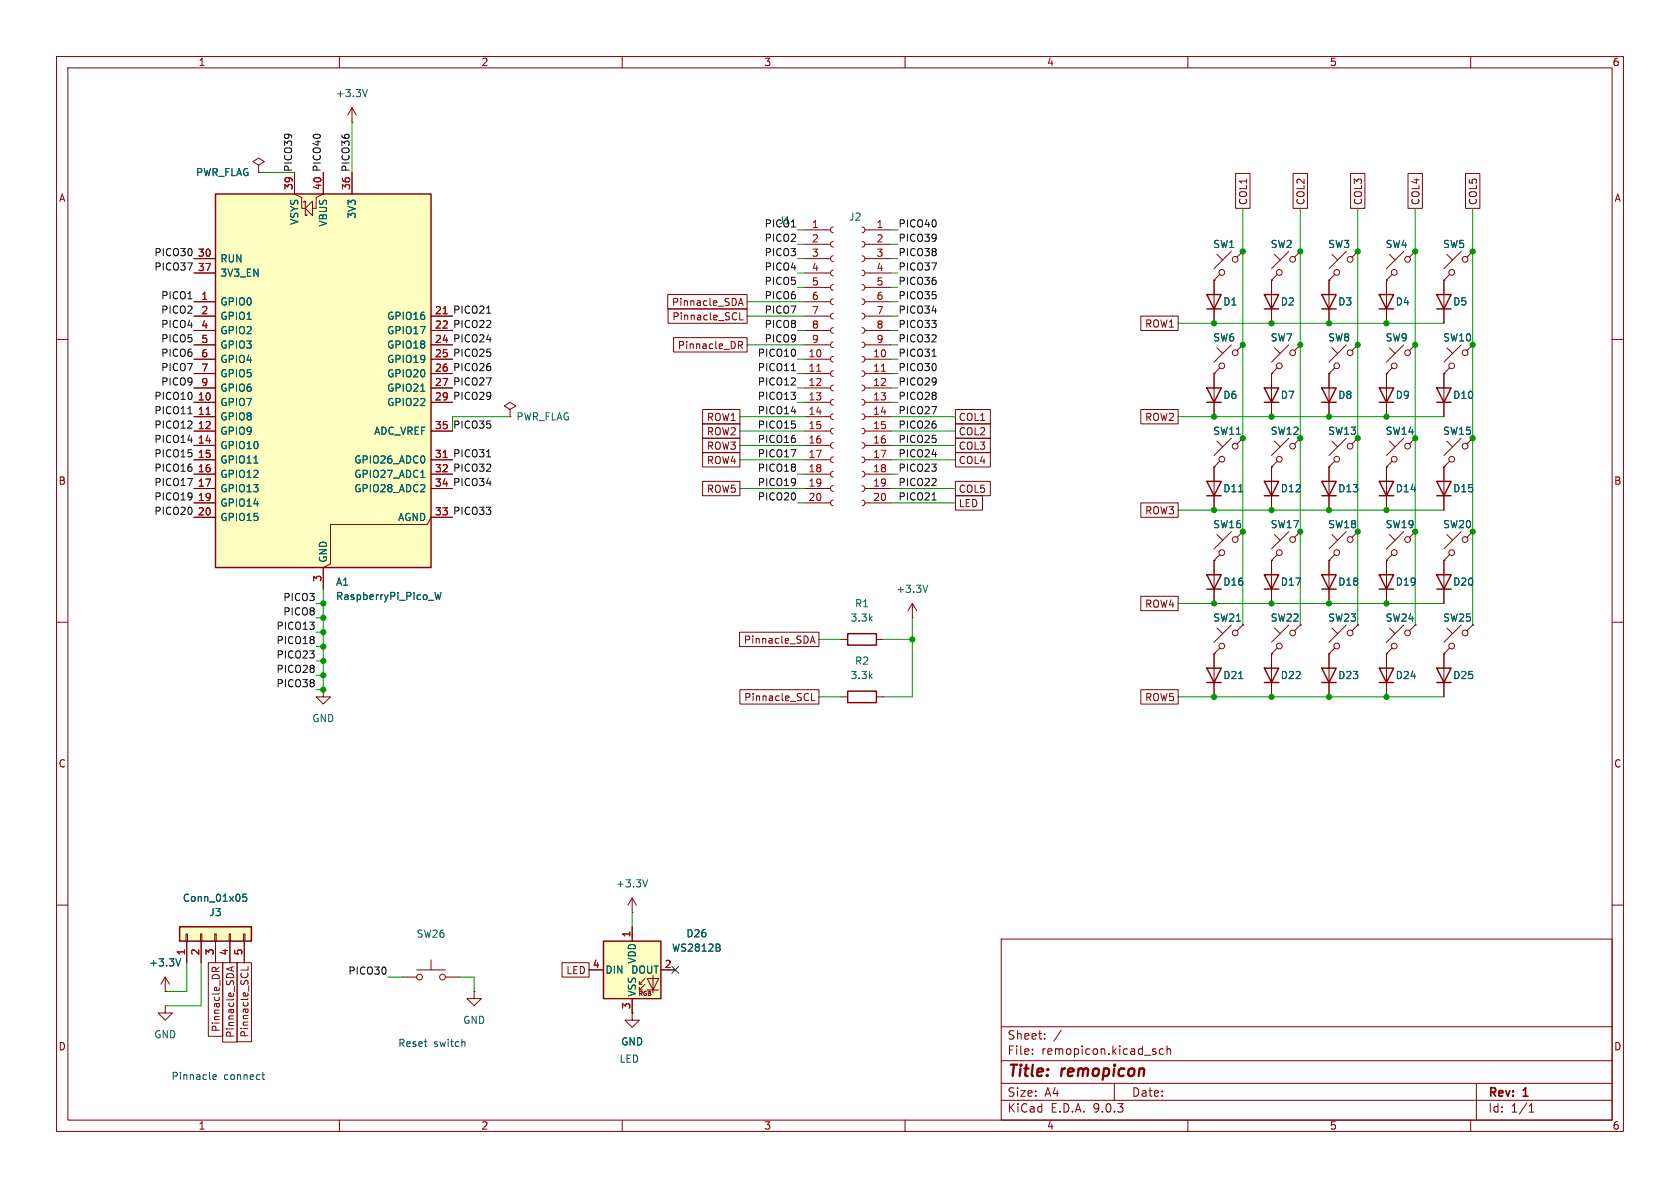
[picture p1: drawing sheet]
<svg xmlns="http://www.w3.org/2000/svg" width="297mm" height="210mm" viewBox="0 0 297 210" stroke-linecap="round" stroke-linejoin="round" font-family="sans-serif">
<g fill="none" stroke="#840000" stroke-width=".18">
<path d="M10 10h277v190h-277zM12 12h273v186h-273zM60 10v2M110 10v2M160 10v2M210 10v2M260 10v2M10 60h2M235.5 78l1 1M238 77.5l-3.1 3M240 77.5l-1 1M285 60h2"/>
<path d="M234.9 82.6h.1M234.9 82.6v7.6M236 81.5l-1.1 1.1M245.1 99.1h.1M245.1 99.1v7.6M245.6 94.5l1 1M246.1 98l-1 1.1M248.2 94l-3.1 3M250.2 94l-1 1M10 110h2M214.6 115.6h.1M214.6 115.6v7.6"/>
<path d="M215.1 111l1.1 1M215.6 114.6l-1 1M217.7 110.5l-3.1 3M219.7 110.5l-1 1M219.7 110.5h.1M224.8 115.6h.1M224.8 115.6v7.6M225.3 111l1 1M225.8 114.6l-1 1M227.8 110.5l-3 3M229.9 110.5l-1 1M234.9 115.6h.1"/>
<path d="M235.5 111l1 1M236 114.6l-1.1 1M238 110.5l-3.1 3M240 110.5l-1 1M245.1 115.6h.1M245.1 115.6v7.6M245.6 111l1 1M246.1 114.6l-1 1M248.2 110.5l-3.1 3M250.2 110.5l-1 1M255.3 115.6h.1M255.3 115.6v7.6"/>
<path d="M255.8 111l1 1M256.3 114.6l-1 1M258.3 110.5l-3 3M260.3 110.5l-1 1M285 110h2M57.1 121.9v1.3h1.3l-1.3 1.3-1.2-1.3h1.2M57.1 121.9h.1M10 160h2M29.2 175.3h.1M29.2 177.8v1.3h1.3l-1.3 1.2-1.3-1.2h1.3M29.2 177.8h.1M29.2 172.7l-.8 1.3"/>
<path d="M29.2 172.7l.8 1.3M29.2 172.7v2.6M111.8 179.1v1.2h1.2l-1.2 1.3-1.3-1.3h1.3M111.8 179.1h.1M177 166h108v32h-108zM285 160h2M60 198v2M110 198v2M160 198v2M177 194.5h108M177 191.5h108M177 187.5h108"/>
<path d="M177 181.5h108M182.5 186.3v.1M182.5 185.5v.1M184.7 183.6v.1M184.7 182.8v.1M187.6 182.1l-1.3 2M197 191.5v3M204.2 185.9l.2 .2-.2 .3M204.2 185.4l.1 .1M205.7 185.5l-.5-.1-.2 .3v.4l.1 .2h.6M206.3 185.5l.2-.1 .4 .1 .1 .9M206.3 184.9v1.5"/>
<path d="M210 198v2M260 198v2M261 191.5v6.5M270.3 196.6h.9M270.3 195.5l.4-.4v1.5"/>
<circle cx="238.7" cy="78.9" r=".51"/>
<circle cx="236.3" cy="81.2" r=".51"/>
<circle cx="246.5" cy="97.7" r=".51"/>
<circle cx="248.8" cy="95.4" r=".51"/>
<circle cx="216" cy="114.2" r=".51"/>
<circle cx="218.4" cy="111.9" r=".51"/>
<circle cx="226.2" cy="114.2" r=".51"/>
<circle cx="228.5" cy="111.9" r=".51"/>
<circle cx="236.3" cy="114.2" r=".51"/>
<circle cx="238.7" cy="111.9" r=".51"/>
<circle cx="246.5" cy="114.2" r=".51"/>
<circle cx="248.8" cy="111.9" r=".51"/>
<circle cx="256.6" cy="114.2" r=".51"/>
<circle cx="259" cy="111.9" r=".51"/>
</g>
<path d="M233.7 85.1h2.5l-1.3 2.5zM233.7 87.6h2.5M213.4 118.1h2.5l-1.3 2.6zM223.5 118.1h2.6l-1.3 2.6zM243.8 101.6h2.6l-1.3 2.5zM243.8 118.1h2.6l-1.3 2.6zM243.8 104.1h2.6M254 118.1h2.5l-1.2 2.6zM213.4 120.7h2.5M223.5 120.7h2.6M243.8 120.7h2.6M254 120.7h2.5" fill="none" stroke="#840000" stroke-width=".25"/>
<path d="M219 120h.7M31.9 169.5l-.4 1.3" fill="none" stroke="#006464" stroke-width=".18"/>
<path d="M106.7 166.4h10.1v10.1h-10.1z" fill="#ffffc2"/>
<g fill="none" stroke="#840000" stroke-width=".18">
<path d="M245.1 49.5h.1M245.1 49.5v7.7M245.6 45l1 1M246.1 48.5l-1 1M248.2 44.5l-3.1 3M250.2 44.5l-1 1M250.2 44.5h.1M255.3 49.5h.1M255.8 45l1 1M256.3 48.5l-1 1M258.3 44.5l-3 3M260.3 44.5l-1 1"/>
<path d="M260.3 44.5h.1M214.6 66h.1M215.1 61.5l1.1 1M215.6 65l-1 1M217.7 61l-3.1 3M219.7 61l-1 1M219.7 61h.1M224.8 66h.1M224.8 66v7.7M225.3 78l1 1M225.3 61.5l1 1M225.8 65l-1 1"/>
<path d="M227.8 77.5l-3 3M227.8 61l-3 3M229.9 77.5l-1 1M229.9 61l-1 1M229.9 61h.1M224.8 99.1h.1M224.8 82.6h.1M224.8 82.6v7.6M224.8 99.1v7.6M225.3 94.5l1 1M225.8 98l-1 1.1M225.8 81.5l-1 1.1"/>
<path d="M227.8 94l-3 3M229.9 94l-1 1M234.9 99.1v7.6M245.1 82.6v7.6M255.3 99.1v7.6M148.6 113h1.3M154.9 113h1.3M161.3 109.2h.1M161.3 106.7l-.8 1.3M161.3 106.7l.8 1.3M161.3 106.7v2.5M148.6 123.2h1.3"/>
<path d="M154.9 123.2h1.3M111.8 158.8v2.5M111.8 158.8l-.8 1.2M111.8 158.8l.7 1.2M71.1 172.7h2.6M73.7 171.5h5M76.2 169.7v1.8M78.7 172.7h2.6M83.8 175.3v1.2h1.3l-1.3 1.3-1.3-1.3h1.3M83.8 175.3h.1M104.1 171.5h2.6M111.8 161.3h.1"/>
<path d="M111.8 163.8v2.6M111.8 176.5v2.6M113 174h.5M113 175h.5M114 173l-1 1v-.5M114 174l-1 1v-.5M114.4 173h2.1l-1.1 2zM114.4 175h2.1M115.4 172.5v3M116.8 171.5h2.6"/>
<circle cx="246.5" cy="48.2" r=".51"/>
<circle cx="248.8" cy="45.8" r=".51"/>
<circle cx="256.6" cy="48.2" r=".51"/>
<circle cx="259" cy="45.8" r=".51"/>
<circle cx="216" cy="64.7" r=".51"/>
<circle cx="218.4" cy="62.4" r=".51"/>
<circle cx="226.2" cy="64.7" r=".51"/>
<circle cx="228.5" cy="78.9" r=".51"/>
<circle cx="228.5" cy="62.4" r=".51"/>
<circle cx="226.2" cy="97.7" r=".51"/>
<circle cx="226.2" cy="81.2" r=".51"/>
<circle cx="228.5" cy="95.4" r=".51"/>
<circle cx="74.2" cy="172.7" r=".51"/>
<circle cx="78.2" cy="172.7" r=".51"/>
</g>
<g fill="none" stroke="#840000" stroke-width=".25">
<path d="M243.8 52.1h2.6l-1.3 2.5zM243.8 54.6h2.6M223.5 68.6h2.6l-1.3 2.5zM223.5 71.1h2.6M223.5 85.1h2.6l-1.3 2.5zM223.5 87.6h2.6M243.8 85.1h2.6l-1.3 2.5zM243.8 87.6h2.6M149.9 112h5v2h-5zM223.5 101.6h2.6l-1.3 2.5zM223.5 104.1h2.6M233.7 101.6h2.5l-1.3 2.5z"/>
<path d="M233.7 104.1h2.5M254 101.6h2.5l-1.2 2.5zM254 104.1h2.5M149.9 122.2h5v2h-5zM106.7 166.4h10.1v10.1h-10.1z"/>
</g>
<path d="M164 103.4l-.4 1.3M114.5 155.5l-.4 1.3M127.2 167.5l.1 .2-.1 .4M127.2 167v.4" fill="none" stroke="#006464" stroke-width=".18"/>
<path d="M31.7 163.8h12.7v2.6h-12.7z" fill="#ffffc2"/>
<g fill="none" stroke="#840000" stroke-width=".25">
<path d="M213.4 52.1h2.5l-1.3 2.5zM213.4 54.6h2.5M223.5 52.1h2.6l-1.3 2.5zM223.5 54.6h2.6M233.7 52.1h2.5l-1.3 2.5zM233.7 54.6h2.5M213.4 68.6h2.5l-1.3 2.5zM213.4 71.1h2.5M233.7 68.6h2.5l-1.3 2.5zM233.7 71.1h2.5M254 68.6h2.5l-1.2 2.5zM254 71.1h2.5"/>
<path d="M213.4 85.1h2.5l-1.3 2.5zM213.4 87.6h2.5M254 85.1h2.5l-1.2 2.5zM254 87.6h2.5M213.4 101.6h2.5l-1.3 2.5zM213.4 104.1h2.5M233.7 118.1h2.5l-1.3 2.6zM233.7 120.7h2.5M31.7 163.8h12.7v2.6h-12.7z"/>
</g>
<g fill="none" stroke="#840000" stroke-width=".18">
<path d="M62.2 19.1l-.7 1.2M62.2 19.1l.8 1.2M62.2 19.1v2.5M45.7 29.2l1-.6-1-.7-1 .7 1 .6v1.3M45.7 30.5h.1M62.2 21.6h.1M142.2 40.6h4.6M142.2 43.2h4.6M142.2 45.7h4.6M142.2 48.3h4.6M142.2 50.8h4.6M142.2 53.3h4.6"/>
<path d="M142.2 55.9h4.6M142.2 58.4h4.6M147.3 40.1l-.3 .2-.2 .3 .2 .4 .3 .1M147.3 42.7l-.3 .1-.2 .4 .2 .3 .3 .2M147.3 45.2l-.3 .2-.2 .3 .2 .4 .3 .1M147.3 47.8l-.3 .1-.2 .4 .2 .3 .3 .2M147.3 50.3l-.3 .1-.2 .4 .2 .4 .3 .1M147.3 52.8l-.3 .2-.2 .3 .2 .4 .3 .1M147.3 55.4l-.3 .1-.2 .4 .2 .3 .3 .2M147.3 57.9l-.3 .2-.2 .3 .2 .4 .3 .1M152.4 40.1l.4 .2 .1 .3-.1 .4-.4 .1M152.4 42.7l.4 .1 .1 .4-.1 .3-.4 .2"/>
<path d="M152.4 45.2l.4 .2 .1 .3-.1 .4-.4 .1M152.4 47.8l.4 .1 .1 .4-.1 .3-.4 .2M152.4 50.3l.4 .1 .1 .4-.1 .4-.4 .1M152.4 52.8l.4 .2 .1 .3-.1 .4-.4 .1M152.4 55.4l.4 .1 .1 .4-.1 .3-.4 .2M152.4 57.9l.4 .2 .1 .3-.1 .4-.4 .1M152.9 40.6h4.6M152.9 43.2h4.6M152.9 45.7h4.6M152.9 48.3h4.6M152.9 50.8h4.6M152.9 53.3h4.6"/>
<path d="M152.9 55.9h4.6M152.9 58.4h4.6M214.6 49.5h.1M214.6 49.5v7.7M215.1 45l1.1 1M215.6 48.5l-1 1M217.7 44.5l-3.1 3M219.7 44.5l-1 1M219.7 44.5h.1M224.8 49.5v7.7M234.9 49.5h.1M234.9 49.5v7.7"/>
<path d="M235.5 45l1 1M236 48.5l-1.1 1M238 44.5l-3.1 3M240 44.5l-1 1M240 44.5h.1M90.2 72.4l1-.6-1-.7-1 .7 1 .6v1.3M90.2 73.7h.1M142.2 61h4.6M142.2 63.5h4.6M142.2 66h4.6M142.2 68.6h4.6M142.2 71.1h4.6"/>
<path d="M142.2 73.7h4.6M142.2 76.2h4.6M142.2 78.7h4.6M147.3 60.5l-.3 .1-.2 .4 .2 .3 .3 .2M147.3 63l-.3 .1-.2 .4 .2 .4 .3 .1M147.3 65.5l-.3 .2-.2 .3 .2 .4 .3 .1M147.3 68.1l-.3 .1-.2 .4 .2 .3 .3 .2M147.3 70.6l-.3 .2-.2 .3 .2 .4 .3 .1M147.3 73.2l-.3 .1-.2 .4 .2 .3 .3 .2M147.3 75.7l-.3 .1-.2 .4 .2 .4 .3 .1M147.3 78.2l-.3 .2-.2 .3 .2 .4 .3 .1M152.4 60.5l.4 .1 .1 .4-.1 .3-.4 .2"/>
<path d="M152.4 63l.4 .1 .1 .4-.1 .4-.4 .1M152.4 65.5l.4 .2 .1 .3-.1 .4-.4 .1M152.4 68.1l.4 .1 .1 .4-.1 .3-.4 .2M152.4 70.6l.4 .2 .1 .3-.1 .4-.4 .1M152.4 73.2l.4 .1 .1 .4-.1 .3-.4 .2M152.4 75.7l.4 .1 .1 .4-.1 .4-.4 .1M152.4 78.2l.4 .2 .1 .3-.1 .4-.4 .1M152.9 61h4.6M152.9 63.5h4.6M152.9 66h4.6M152.9 68.6h4.6M152.9 71.1h4.6"/>
<path d="M152.9 73.7h4.6M152.9 76.2h4.6M152.9 78.7h4.6M214.6 66v7.7M215.1 78l1.1 1M217.7 77.5l-3.1 3M219.7 77.5l-1 1M219.7 77.5h.1M234.9 66h.1M234.9 66v7.7M235.5 61.5l1 1M236 65l-1.1 1"/>
<path d="M238 61l-3.1 3M240 61l-1 1M240 61h.1M245.6 78l1 1M248.2 77.5l-3.1 3M250.2 77.5l-1 1M255.3 66v7.7M255.8 78l1 1M258.3 77.5l-3 3M260.3 77.5l-1 1M142.2 81.3h4.6M142.2 83.8h4.6"/>
<path d="M142.2 86.4h4.6M142.2 88.9h4.6M147.3 80.8l-.3 .1-.2 .4 .2 .3 .3 .2M147.3 83.3l-.3 .2-.2 .3 .2 .4 .3 .1M147.3 85.9l-.3 .1-.2 .4 .2 .3 .3 .2M147.3 88.4l-.3 .1-.2 .4 .2 .4 .3 .1M152.4 80.8l.4 .1 .1 .4-.1 .3-.4 .2M152.4 83.3l.4 .2 .1 .3-.1 .4-.4 .1M152.4 85.9l.4 .1 .1 .4-.1 .3-.4 .2M152.4 88.4l.4 .1 .1 .4-.1 .4-.4 .1M152.9 81.3h4.6M152.9 83.8h4.6"/>
<path d="M152.9 86.4h4.6M152.9 88.9h4.6M214.6 82.6h.1M214.6 99.1h.1M214.6 82.6v7.6M214.6 99.1v7.6M215.1 94.5l1.1 1M215.6 81.5l-1 1.1M215.6 98l-1 1.1M217.7 94l-3.1 3M219.7 94l-1 1M234.9 99.1h.1"/>
<path d="M235.5 94.5l1 1M236 98l-1.1 1.1M238 94l-3.1 3M240 94l-1 1M245.1 82.6h.1M246.1 81.5l-1 1.1M255.3 99.1h.1M255.3 82.6h.1M255.3 82.6v7.6M255.8 94.5l1 1M256.3 98l-1 1.1M256.3 81.5l-1 1.1"/>
<path d="M258.3 94l-3 3M260.3 94l-1 1M234.9 115.6v7.6M32.9 165.1h.2v1.3h-.2zM33 166.4v3.8M35.4 165.1h.3v1.3h-.3zM35.6 166.4v3.8M38 165.1h.2v1.3h-.2zM38.1 166.4v3.8M40.5 165.1h.3v1.3h-.3zM40.6 166.4v3.8M43.1 165.1h.2v1.3h-.2z"/>
<path d="M43.2 166.4v3.8"/>
<circle cx="216" cy="48.2" r=".51"/>
<circle cx="218.4" cy="45.8" r=".51"/>
<circle cx="236.3" cy="48.2" r=".51"/>
<circle cx="238.7" cy="45.8" r=".51"/>
<circle cx="218.4" cy="78.9" r=".51"/>
<circle cx="236.3" cy="64.7" r=".51"/>
<circle cx="238.7" cy="62.4" r=".51"/>
<circle cx="248.8" cy="78.9" r=".51"/>
<circle cx="259" cy="78.9" r=".51"/>
<circle cx="216" cy="81.2" r=".51"/>
<circle cx="216" cy="97.7" r=".51"/>
<circle cx="218.4" cy="95.4" r=".51"/>
<circle cx="236.3" cy="97.7" r=".51"/>
<circle cx="238.7" cy="95.4" r=".51"/>
<circle cx="246.5" cy="81.2" r=".51"/>
<circle cx="256.6" cy="81.2" r=".51"/>
<circle cx="256.6" cy="97.7" r=".51"/>
<circle cx="259" cy="95.4" r=".51"/>
</g>
<path d="M65 15.8l-.5 1.3M219 86.9h.7M43.6 158.1h-.6l-.1 .6 .2-.2 .4 .1 .1 .2v.4l-.2 .1-.5-.1" fill="none" stroke="#006464" stroke-width=".18"/>
<path d="M144.4 65.6h.7M155.8 65.6h.7" fill="none" stroke="#a90000" stroke-width=".18"/>
<path d="M38.1 34.3h38.1v66h-38.1z" fill="#ffffc2"/>
<path d="M38.1 34.3h38.1v66h-38.1zM254 52.1h2.5l-1.2 2.5zM254 54.6h2.5M243.8 68.6h2.6l-1.3 2.5zM243.8 71.1h2.6" fill="none" stroke="#840000" stroke-width=".25"/>
<g fill="none" stroke="#840000" stroke-width=".18">
<path d="M45.7 30.5h.1M52.1 30.5v3.8l1.2 .6v1.9h.7M53.7 35.8v-.2h.3v2.5h.2v-.3M54 36.8l1.2-1.2v2.5zM57.1 30.5v3.8l-1.2 .6v1.9h-.7M62.2 30.5v3.8M218.4 30.7h2.6v6.1h-2.6zM228.6 30.7h2.5v6.1h-2.5zM238.8 30.7h2.5v6.1h-2.5zM248.9 30.7h2.6v6.1h-2.6zM259.1 30.7h2.5v6.1h-2.5zM34.3 45.7h3.8"/>
<path d="M34.3 48.3h3.8M34.3 53.3h3.8M34.3 55.9h3.8M34.3 58.4h3.8M76.2 55.9h3.8M76.2 58.4h3.8M118 52.1h14.1v2.5h-14.1zM118.1 54.6h14v2.6h-14zM119.1 59.7h13v2.5h-13zM130.5 54l.5-1.3 .4 1.3M130.7 53.6h.6M130.8 55.3v1.3h.6"/>
<path d="M201.7 55.9h6.6v2.5h-6.6zM214.6 49.5h.1M214.6 49.5v2.6M214.6 54.6v2.6M219.7 44.5h.1M224.8 49.5h.1M224.8 49.5v2.6M224.8 54.6v2.6M225.3 45l1 1M225.8 48.5l-1 1M227.8 44.5l-3 3M229.9 44.5l-1 1"/>
<path d="M229.9 44.5h.1M234.9 49.5h.1M234.9 49.5v2.6M234.9 54.6v2.6M240 44.5h.1M245.1 49.5h.1M245.1 49.5v2.6M245.1 54.6v2.6M250.2 44.5h.1M255.3 49.5h.1M255.3 49.5v7.7M260.3 44.5h.1"/>
<path d="M34.3 61h3.8M34.3 63.5h3.8M34.3 66h3.8M34.3 68.6h3.8M34.3 71.1h3.8M34.3 73.7h3.8M34.3 76.2h3.8M34.3 78.7h3.8M76.2 61h3.8M76.2 63.5h3.8M76.2 66h3.8M76.2 68.6h3.8"/>
<path d="M76.2 71.1h3.8M76.2 76.2h3.8M124.2 74.9h6.6v2.6h-6.6zM124.2 77.5h6.6v2.5h-6.6zM124.2 72.4h6.6v2.5h-6.6zM130.5 60.4h.5l.3 .2-.2 .4h-.6M130.8 61l.5 .6M168.9 72.4h6.2v2.5h-6.2zM168.9 77.5h6.2v2.5h-6.2zM168.9 74.9h6.2v2.6h-6.2zM201.7 72.4h6.6v2.5h-6.6zM214.6 66h.1"/>
<path d="M214.6 66v2.6M214.6 71.1v2.6M219.7 61h.1M219.7 77.5h.1M224.8 66h.1M224.8 66v2.6M224.8 71.1v2.6M229.9 61h.1M234.9 66h.1M234.9 66v2.6M234.9 71.1v2.6M240 61h.1"/>
<path d="M245.1 66h.1M245.1 66v7.7M245.6 61.5l1 1M246.1 65l-1 1M248.2 61l-3.1 3M250.2 61l-1 1M250.2 61h.1M255.3 66h.1M255.3 66v2.6M255.3 71.1v2.6M255.8 61.5l1 1M256.3 65l-1 1"/>
<path d="M258.3 61l-3 3M260.3 61l-1 1M34.3 81.3h3.8M34.3 83.8h3.8M34.3 86.4h3.8M34.3 88.9h3.8M34.3 91.4h3.8M76.2 81.3h3.8M76.2 83.8h3.8M76.2 86.4h3.8M80 91.4h-3.8l-.6 1.3h-17.2v7l-1.3 .6v3.8M124.2 80h6.6v2.6h-6.6z"/>
<path d="M124.2 85.1h6.6v2.5h-6.6zM168.9 85.1h6.2v2.5h-6.2zM168.9 80h6.2v2.6h-6.2zM168.9 87.6h4.8v2.6h-4.8zM201.7 88.9h6.6v2.5h-6.6zM214.6 99.1h.1M214.6 82.6h.1M214.6 82.6v2.5M214.6 87.6v2.6M214.6 99.1v2.5M224.8 82.6h.1M224.8 99.1h.1"/>
<path d="M224.8 82.6v2.5M224.8 87.6v2.6M224.8 99.1v2.5M234.9 99.1h.1M234.9 82.6h.1M234.9 82.6v2.5M234.9 87.6v2.6M234.9 99.1v2.5M245.1 82.6h.1M245.1 99.1h.1M245.1 82.6v2.5M245.1 87.6v2.6"/>
<path d="M245.1 99.1v2.5M255.3 82.6h.1M255.3 99.1h.1M255.3 82.6v2.5M255.3 87.6v2.6M255.3 99.1v2.5M130.7 111.8h14.1v2.5h-14.1zM143.2 113.7l.5-1.3 .4 1.3M143.4 113.3h.6M201.7 105.4h6.6v2.6h-6.6zM214.6 115.6h.1M214.6 104.1v2.6"/>
<path d="M214.6 115.6v2.5M219.7 110.5h.1M224.8 115.6h.1M224.8 104.1v2.6M224.8 115.6v2.5M234.9 115.6h.1M234.9 104.1v2.6M234.9 115.6v2.5M245.1 115.6h.1M245.1 104.1v2.6M245.1 115.6v2.5M255.3 115.6h.1"/>
<path d="M255.3 104.1v2.6M255.3 115.6v2.5M130.8 121.9h14v2.6h-14zM143.5 122.6v1.3h.6M201.7 121.9h6.6v2.6h-6.6zM214.6 120.7v2.5M224.8 120.7v2.5M234.9 120.7v2.5M245.1 120.7v2.5M255.3 120.7v2.5M29.2 175.3h.1M33 166.4v3.8"/>
<path d="M35.6 166.4v3.8M36.8 170.2h2.6v13h-2.6zM37.5 171.7v-.5l.2-.2 .4 .1 .1 .6M38.1 166.4v3.8M38.8 171l-.6 .4M39.4 170.2h2.5v14h-2.5zM40.6 166.4v3.8M40.9 171v.6M41.3 170.9l-1.3 .4 1.3 .4M41.9 170.2h2.6v14h-2.6zM43.2 166.4v3.8M43.9 170.9v.6h-1.3"/>
<path d="M99.4 170.2h4.7v2.5h-4.7zM104.1 171.5h2.6M111.8 179.1h.1M111.8 163.8v2.6M111.8 176.5v2.6M116.8 171.5h2.6"/>
<circle cx="226.2" cy="48.2" r=".51"/>
<circle cx="228.5" cy="45.8" r=".51"/>
<circle cx="246.5" cy="64.7" r=".51"/>
<circle cx="248.8" cy="62.4" r=".51"/>
<circle cx="256.6" cy="64.7" r=".51"/>
<circle cx="259" cy="62.4" r=".51"/>
</g>
<path d="M78.3 55.5h.8M36.4 73.2h.8M78.3 80.9h.8" fill="none" stroke="#a90000" stroke-width=".18"/>
<path d="M74.4 69.2h.7M44.9 81.9h.7M74.4 84.4h.7M219 86.9h.7M76.9 104.7l.3 1.3 .2-.9 .3 .9 .3-1.3M219 120h.7M43.6 158.1h-.6l-.1 .6 .2-.2 .4 .1 .1 .2v.4l-.2 .1-.5-.1M31.9 169.5l-.4 1.3M127.2 167.5l.1 .2-.1 .4M127.2 167v.4" fill="none" stroke="#006464" stroke-width=".18"/>
<path d="M86 55.4h.8M33.2 73.1h.7M139.9 65.5h.7M164.8 63h.7M86 80.8h.8M164.8 88.4h.7" fill="none" stroke="#0f0f0f" stroke-width=".18"/>
<g fill="none" stroke="#009600" stroke-width=".18">
<path d="M45.7 30.5h6.4M62.2 21.6v8.9M219.7 36.8v73.7M229.9 36.8v73.7M240 36.8v73.7M250.2 36.8v73.7M260.3 36.8v73.7M132.1 55.9h10.1M132.1 53.3h10.1M141 45.7h1.2M141 50.8h1.2M141 48.3h1.2"/>
<path d="M141 43.2h1.2M141 40.6h1.2M141 58.4h1.2M157.5 55.9h1.2M157.5 45.7h1.2M157.5 50.8h1.2M157.5 48.3h1.2M157.5 43.2h1.2M157.5 40.6h1.2M157.5 58.4h1.2M157.5 53.3h1.2M208.3 57.2h47"/>
<path d="M90.2 73.7h-10.2v2.5M130.8 73.7h11.4M130.8 76.2h11.4M130.8 78.7h11.4M132.1 61h10.1M141 63.5h1.2M141 66h1.2M141 68.6h1.2M141 71.1h1.2M157.5 63.5h1.2M157.5 66h1.2M157.5 68.6h1.2"/>
<path d="M157.5 73.7h11.4M157.5 71.1h1.2M157.5 76.2h11.4M157.5 78.7h11.4M157.5 61h1.2M208.3 73.7h47M130.8 86.4h11.4M130.8 81.3h11.4M141 88.9h1.2M141 83.8h1.2M157.5 88.9h11.4M157.5 83.8h1.2"/>
<path d="M157.5 86.4h11.4M157.5 81.3h11.4M208.3 90.2h47M55.9 106.7h1.2M55.9 111.8h1.2M55.9 114.3h1.2M55.9 116.8h1.2M55.9 119.4h1.2M55.9 109.2h1.2M57.1 104.1v17.8h-1.2M144.8 113h3.8M156.2 113h5.1"/>
<path d="M161.3 109.2v14h-5.1M208.3 106.7h47M144.8 123.2h3.8M208.3 123.2h47M33 170.2v5.1h-3.8M35.6 170.2v7.6h-6.4M68.6 172.7h2.5M81.3 172.7h2.5v2.6M111.8 161.3v2.5"/>
</g>
<path d="M118.8 170.8l1.2 1.3M120 170.8l-1.2 1.3" fill="none" stroke="#000084" stroke-width=".18"/>
<path d="M37.6 190.4l.6-.1v-.3h-.4l-.2 .2 .1 .6h.5M46.3 190h.5M46.5 189.6v1l.3 .2M82 184.1l.2 .2v.7" fill="none" stroke="#0000c2" stroke-width=".18"/>
<g fill="#009600" stroke="#009600" stroke-width=".18">
<circle cx="57.1" cy="119.4" r=".46"/>
<circle cx="57.1" cy="116.8" r=".46"/>
<circle cx="57.1" cy="114.3" r=".46"/>
<circle cx="57.1" cy="121.9" r=".46"/>
<circle cx="57.1" cy="109.2" r=".46"/>
<circle cx="57.1" cy="111.8" r=".46"/>
<circle cx="57.1" cy="106.7" r=".46"/>
<circle cx="260.3" cy="61" r=".46"/>
<circle cx="250.2" cy="61" r=".46"/>
<circle cx="250.2" cy="44.5" r=".46"/>
<circle cx="260.3" cy="44.5" r=".46"/>
<circle cx="240" cy="61" r=".46"/>
<circle cx="240" cy="44.5" r=".46"/>
<circle cx="245.1" cy="57.2" r=".46"/>
<circle cx="224.8" cy="73.7" r=".46"/>
<circle cx="224.8" cy="57.2" r=".46"/>
<circle cx="219.7" cy="61" r=".46"/>
<circle cx="234.9" cy="57.2" r=".46"/>
<circle cx="229.9" cy="44.5" r=".46"/>
<circle cx="229.9" cy="61" r=".46"/>
<circle cx="214.6" cy="57.2" r=".46"/>
<circle cx="214.6" cy="73.7" r=".46"/>
<circle cx="219.7" cy="77.5" r=".46"/>
<circle cx="219.7" cy="44.5" r=".46"/>
<circle cx="214.6" cy="90.2" r=".46"/>
<circle cx="224.8" cy="90.2" r=".46"/>
<circle cx="219.7" cy="94" r=".46"/>
<circle cx="245.1" cy="123.2" r=".46"/>
<circle cx="245.1" cy="106.7" r=".46"/>
<circle cx="234.9" cy="123.2" r=".46"/>
<circle cx="234.9" cy="106.7" r=".46"/>
<circle cx="161.3" cy="113" r=".46"/>
<circle cx="214.6" cy="123.2" r=".46"/>
<circle cx="224.8" cy="123.2" r=".46"/>
<circle cx="224.8" cy="106.7" r=".46"/>
<circle cx="214.6" cy="106.7" r=".46"/>
<circle cx="260.3" cy="94" r=".46"/>
<circle cx="260.3" cy="77.5" r=".46"/>
<circle cx="240" cy="94" r=".46"/>
<circle cx="245.1" cy="90.2" r=".46"/>
<circle cx="229.9" cy="94" r=".46"/>
<circle cx="250.2" cy="94" r=".46"/>
<circle cx="234.9" cy="90.2" r=".46"/>
<circle cx="234.9" cy="73.7" r=".46"/>
<circle cx="250.2" cy="77.5" r=".46"/>
<circle cx="240" cy="77.5" r=".46"/>
<circle cx="245.1" cy="73.7" r=".46"/>
<circle cx="229.9" cy="77.5" r=".46"/>
</g>
<g font-size="2.8" fill="#840000">
<text x="178" y="190.9">Title:</text>
<text x="187.7" y="190.9">remopicon</text>
</g>
<g font-size="2.1" fill="#840000">
<text x="178" y="184">Sheet:</text>
<text x="178" y="186.7">File:</text>
<text x="184.1" y="186.7">remopicon.kicad_sch</text>
<text x="178" y="196.9">KiCad</text>
<text x="178" y="194.1">Size:</text>
<text x="184.7" y="194.1">A4</text>
<text x="185.7" y="196.9">E.D.A.</text>
<text x="193.3" y="196.9">9.0.3</text>
<text x="200" y="194.1">Date:</text>
<text x="263" y="194.3">Rev:</text>
<text x="263" y="196.9">Id:</text>
<text x="267.1" y="196.9">1/1</text>
<text x="269.4" y="194.3">1</text>
</g>
<g font-size="1.8" fill="#840000">
<text x="35" y="11.9">1</text>
<text x="85" y="11.9">2</text>
<text x="135" y="11.9">3</text>
<text x="185" y="11.9">4</text>
<text x="235" y="11.9">5</text>
<text x="285" y="11.9">6</text>
<text x="10.3" y="35.9">A</text>
<text x="285.3" y="35.9">A</text>
<text x="220.7" y="36.4" transform="rotate(-90 220.7 36.4)">COL1</text>
<text x="230.8" y="36.4" transform="rotate(-90 230.8 36.4)">COL2</text>
<text x="241" y="36.4" transform="rotate(-90 241 36.4)">COL3</text>
<text x="251.1" y="36.4" transform="rotate(-90 251.1 36.4)">COL4</text>
<text x="261.3" y="36.4" transform="rotate(-90 261.3 36.4)">COL5</text>
<text x="118.7" y="54.3">Pinnacle_SDA</text>
<text x="118.8" y="56.8">Pinnacle_SCL</text>
<text x="202.3" y="58.1">ROW1</text>
<text x="119.7" y="61.9">Pinnacle_DR</text>
<text x="255" y="60.6">SW10</text>
<text x="124.9" y="77.2">ROW2</text>
<text x="124.9" y="74.6">ROW1</text>
<text x="169.4" y="74.6">COL1</text>
<text x="169.4" y="77.2">COL2</text>
<text x="202.3" y="74.6">ROW2</text>
<text x="224.5" y="77.1">SW12</text>
<text x="234.7" y="77.1">SW13</text>
<text x="244.9" y="77.1">SW14</text>
<text x="255" y="77.1">SW15</text>
<text x="124.9" y="79.7">ROW3</text>
<text x="124.9" y="82.2">ROW4</text>
<text x="169.4" y="79.7">COL3</text>
<text x="169.4" y="82.2">COL4</text>
<text x="10.3" y="85.9">B</text>
<text x="124.9" y="87.3">ROW5</text>
<text x="169.4" y="87.3">COL5</text>
<text x="169.4" y="89.9">LED</text>
<text x="285.3" y="85.9">B</text>
<text x="202.3" y="91.1">ROW3</text>
<text x="214.4" y="93.6">SW16</text>
<text x="224.5" y="93.6">SW17</text>
<text x="234.7" y="93.6">SW18</text>
<text x="244.9" y="93.6">SW19</text>
<text x="255" y="93.6">SW20</text>
<text x="202.3" y="107.6">ROW4</text>
<text x="131.4" y="114">Pinnacle_SDA</text>
<text x="224.5" y="110.1">SW22</text>
<text x="234.7" y="110.1">SW23</text>
<text x="244.9" y="110.1">SW24</text>
<text x="255" y="110.1">SW25</text>
<text x="131.5" y="124.1">Pinnacle_SCL</text>
<text x="202.3" y="124.1">ROW5</text>
<text x="10.3" y="135.9">C</text>
<text x="285.3" y="135.9">C</text>
<text x="100" y="172.4">LED</text>
<text x="10.3" y="185.9">D</text>
<text x="39.1" y="182.5" transform="rotate(-90 39.1 182.5)">Pinnacle_DR</text>
<text x="41.6" y="183.6" transform="rotate(-90 41.6 183.6)">Pinnacle_SDA</text>
<text x="44.1" y="183.5" transform="rotate(-90 44.1 183.5)">Pinnacle_SCL</text>
<text x="285.3" y="185.9">D</text>
<text x="35" y="199.9">1</text>
<text x="85" y="199.9">2</text>
<text x="135" y="199.9">3</text>
<text x="185" y="199.9">4</text>
<text x="235" y="199.9">5</text>
<text x="285" y="199.9">6</text>
</g>
<g font-size="1.8" fill="#006464">
<text x="59.3" y="17.4">+3.3V</text>
<text x="34.6" y="31.3">PWR_FLAG</text>
<text x="52.9" y="39.9" transform="rotate(-90 52.9 39.9)">VSYS</text>
<text x="58" y="40.2" transform="rotate(-90 58 40.2)">VBUS</text>
<text x="63.1" y="38.8" transform="rotate(-90 63.1 38.8)">3V3</text>
<text x="150" y="39.2">J2</text>
<text x="38.9" y="46.6">RUN</text>
<text x="214.4" y="44">SW1</text>
<text x="224.5" y="44">SW2</text>
<text x="234.7" y="44">SW3</text>
<text x="244.9" y="44">SW4</text>
<text x="255" y="44">SW5</text>
<text x="38.9" y="49.1">3V3_EN</text>
<text x="38.9" y="54.2">GPIO0</text>
<text x="38.9" y="56.7">GPIO1</text>
<text x="38.9" y="59.3">GPIO2</text>
<text x="68.3" y="56.7">GPIO16</text>
<text x="68.3" y="59.3">GPIO17</text>
<text x="216.2" y="54.2">D1</text>
<text x="226.3" y="54.2">D2</text>
<text x="236.5" y="54.2">D3</text>
<text x="246.6" y="54.2">D4</text>
<text x="256.8" y="54.2">D5</text>
<text x="38.9" y="61.8">GPIO3</text>
<text x="38.9" y="64.4">GPIO4</text>
<text x="68.3" y="61.8">GPIO18</text>
<text x="68.3" y="64.4">GPIO19</text>
<text x="214.4" y="60.6">SW6</text>
<text x="224.5" y="60.6">SW7</text>
<text x="234.7" y="60.6">SW8</text>
<text x="244.9" y="60.6">SW9</text>
<text x="38.9" y="66.9">GPIO5</text>
<text x="38.9" y="69.4">GPIO6</text>
<text x="38.9" y="72">GPIO7</text>
<text x="68.3" y="66.9">GPIO20</text>
<text x="68.3" y="69.4">GPIO21</text>
<text x="68.3" y="72">GPIO22</text>
<text x="216.2" y="70.7">D6</text>
<text x="226.3" y="70.7">D7</text>
<text x="236.5" y="70.7">D8</text>
<text x="246.6" y="70.7">D9</text>
<text x="256.8" y="70.7">D10</text>
<text x="38.9" y="74.5">GPIO8</text>
<text x="38.9" y="77.1">GPIO9</text>
<text x="66" y="77.1">ADC_VREF</text>
<text x="91.2" y="74.5">PWR_FLAG</text>
<text x="214.4" y="77.1">SW11</text>
<text x="38.9" y="79.6">GPIO10</text>
<text x="38.9" y="82.1">GPIO11</text>
<text x="62.5" y="82.1">GPIO26_ADC0</text>
<text x="38.9" y="84.7">GPIO12</text>
<text x="38.9" y="87.2">GPIO13</text>
<text x="38.9" y="89.8">GPIO14</text>
<text x="62.5" y="84.7">GPIO27_ADC1</text>
<text x="62.5" y="87.2">GPIO28_ADC2</text>
<text x="216.2" y="87.2">D11</text>
<text x="226.3" y="87.2">D12</text>
<text x="236.5" y="87.2">D13</text>
<text x="246.6" y="87.2">D14</text>
<text x="256.8" y="87.2">D15</text>
<text x="38.9" y="92.3">GPIO15</text>
<text x="70.3" y="92.3">AGND</text>
<text x="58" y="99.6" transform="rotate(-90 58 99.6)">GND</text>
<text x="59.3" y="103.7">A1</text>
<text x="59.3" y="106.3">RaspberryPi_Pico_W</text>
<text x="151.1" y="107.5">R1</text>
<text x="158.3" y="105">+3.3V</text>
<text x="216.2" y="103.7">D16</text>
<text x="226.3" y="103.7">D17</text>
<text x="236.5" y="103.7">D18</text>
<text x="246.6" y="103.7">D19</text>
<text x="256.8" y="103.7">D20</text>
<text x="150.3" y="110.1">3.3k</text>
<text x="214.4" y="110.1">SW21</text>
<text x="151.1" y="117.7">R2</text>
<text x="150.3" y="120.2">3.3k</text>
<text x="216.2" y="120.2">D21</text>
<text x="226.3" y="120.2">D22</text>
<text x="236.5" y="120.2">D23</text>
<text x="246.6" y="120.2">D24</text>
<text x="256.8" y="120.2">D25</text>
<text x="55.1" y="127.9">GND</text>
<text x="32.2" y="159.6">Conn_01x05</text>
<text x="108.8" y="157.1">+3.3V</text>
<text x="36.9" y="162.2">J3</text>
<text x="73.6" y="166">SW26</text>
<text x="121.2" y="165.9">D26</text>
<text x="26.3" y="171">+3.3V</text>
<text x="106.9" y="172.3">DIN</text>
<text x="111.5" y="172.3">DOUT</text>
<text x="112.6" y="170.5" transform="rotate(-90 112.6 170.5)">VDD</text>
<text x="118.7" y="168.4">WS2812B</text>
<text x="112.6" y="176.3" transform="rotate(-90 112.6 176.3)">VSS</text>
<text x="27.2" y="183.7">GND</text>
<text x="81.8" y="181.2">GND</text>
<text x="109.7" y="185">GND</text>
</g>
<g font-size="1.8" fill="#0f0f0f">
<text x="51.7" y="30.5" transform="rotate(-90 51.7 30.5)">PICO39</text>
<text x="56.8" y="30.5" transform="rotate(-90 56.8 30.5)">PICO40</text>
<text x="61.9" y="30.5" transform="rotate(-90 61.9 30.5)">PICO36</text>
<text x="135.1" y="40.3">PICO1</text>
<text x="137.6" y="39.9">J1</text>
<text x="158.7" y="40.3">PICO40</text>
<text x="27.2" y="45.4">PICO30</text>
<text x="27.2" y="47.9">PICO37</text>
<text x="135.1" y="42.8">PICO2</text>
<text x="135.1" y="45.4">PICO3</text>
<text x="135.1" y="47.9">PICO4</text>
<text x="158.7" y="42.8">PICO39</text>
<text x="158.7" y="45.4">PICO38</text>
<text x="158.7" y="47.9">PICO37</text>
<text x="28.4" y="53">PICO1</text>
<text x="135.1" y="53">PICO6</text>
<text x="135.1" y="50.5">PICO5</text>
<text x="158.7" y="50.5">PICO36</text>
<text x="158.7" y="53">PICO35</text>
<text x="28.4" y="55.5">PICO2</text>
<text x="28.4" y="58.1">PICO4</text>
<text x="80" y="55.5">PICO21</text>
<text x="80" y="58.1">PICO22</text>
<text x="135.1" y="58.1">PICO8</text>
<text x="135.1" y="55.5">PICO7</text>
<text x="158.7" y="55.5">PICO34</text>
<text x="158.7" y="58.1">PICO33</text>
<text x="28.4" y="65.7">PICO7</text>
<text x="28.4" y="63.2">PICO6</text>
<text x="28.4" y="60.6">PICO5</text>
<text x="80" y="65.7">PICO26</text>
<text x="80" y="63.2">PICO25</text>
<text x="80" y="60.6">PICO24</text>
<text x="133.9" y="63.2">PICO10</text>
<text x="133.9" y="65.7">PICO11</text>
<text x="135.1" y="60.6">PICO9</text>
<text x="158.7" y="65.7">PICO30</text>
<text x="158.7" y="60.6">PICO32</text>
<text x="158.7" y="63.2">PICO31</text>
<text x="27.2" y="70.8">PICO10</text>
<text x="28.4" y="68.2">PICO9</text>
<text x="80" y="68.2">PICO27</text>
<text x="80" y="70.8">PICO29</text>
<text x="133.9" y="68.2">PICO12</text>
<text x="133.9" y="70.8">PICO13</text>
<text x="158.7" y="68.2">PICO29</text>
<text x="158.7" y="70.8">PICO28</text>
<text x="27.2" y="73.3">PICO11</text>
<text x="27.2" y="75.9">PICO12</text>
<text x="80" y="75.9">PICO35</text>
<text x="133.9" y="75.9">PICO15</text>
<text x="133.9" y="73.3">PICO14</text>
<text x="158.7" y="73.3">PICO27</text>
<text x="158.7" y="75.9">PICO26</text>
<text x="27.2" y="78.4">PICO14</text>
<text x="27.2" y="80.9">PICO15</text>
<text x="27.2" y="83.5">PICO16</text>
<text x="80" y="80.9">PICO31</text>
<text x="80" y="83.5">PICO32</text>
<text x="133.9" y="78.4">PICO16</text>
<text x="133.9" y="83.5">PICO18</text>
<text x="133.9" y="80.9">PICO17</text>
<text x="158.7" y="83.5">PICO23</text>
<text x="158.7" y="78.4">PICO25</text>
<text x="158.7" y="80.9">PICO24</text>
<text x="27.2" y="88.6">PICO19</text>
<text x="27.2" y="86">PICO17</text>
<text x="80" y="86">PICO34</text>
<text x="133.9" y="88.6">PICO20</text>
<text x="133.9" y="86">PICO19</text>
<text x="158.7" y="88.6">PICO21</text>
<text x="158.7" y="86">PICO22</text>
<text x="27.2" y="91.1">PICO20</text>
<text x="80" y="91.1">PICO33</text>
<text x="50" y="106.3">PICO3</text>
<text x="48.8" y="111.4">PICO13</text>
<text x="48.8" y="114">PICO18</text>
<text x="50" y="108.9">PICO8</text>
<text x="48.8" y="119">PICO28</text>
<text x="48.8" y="116.5">PICO23</text>
<text x="48.8" y="121.6">PICO38</text>
<text x="61.5" y="172.4">PICO30</text>
</g>
<g font-size="1.8" fill="#a90000">
<text x="51.8" y="33.7" transform="rotate(-90 51.8 33.7)">39</text>
<text x="56.9" y="33.7" transform="rotate(-90 56.9 33.7)">40</text>
<text x="62" y="33.7" transform="rotate(-90 62 33.7)">36</text>
<text x="143.4" y="40.4">1</text>
<text x="154.9" y="40.4">1</text>
<text x="34.9" y="45.5">30</text>
<text x="143.4" y="42.9">2</text>
<text x="143.4" y="45.5">3</text>
<text x="154.9" y="42.9">2</text>
<text x="154.9" y="45.5">3</text>
<text x="34.9" y="48">37</text>
<text x="35.5" y="53.1">1</text>
<text x="143.4" y="48">4</text>
<text x="143.4" y="50.5">5</text>
<text x="143.4" y="53.1">6</text>
<text x="154.9" y="48">4</text>
<text x="154.9" y="50.5">5</text>
<text x="154.9" y="53.1">6</text>
<text x="35.5" y="55.6">2</text>
<text x="35.5" y="58.2">4</text>
<text x="76.8" y="55.6">21</text>
<text x="76.8" y="58.2">22</text>
<text x="143.4" y="55.6">7</text>
<text x="143.4" y="58.2">8</text>
<text x="154.9" y="55.6">7</text>
<text x="154.9" y="58.2">8</text>
<text x="35.5" y="60.7">5</text>
<text x="35.5" y="63.2">6</text>
<text x="35.5" y="65.8">7</text>
<text x="76.8" y="60.7">24</text>
<text x="76.8" y="63.2">25</text>
<text x="76.8" y="65.8">26</text>
<text x="142.8" y="63.2">10</text>
<text x="142.8" y="65.8">11</text>
<text x="143.4" y="60.7">9</text>
<text x="154.3" y="63.2">10</text>
<text x="154.3" y="65.8">11</text>
<text x="154.9" y="60.7">9</text>
<text x="34.9" y="70.9">10</text>
<text x="35.5" y="68.3">9</text>
<text x="76.8" y="68.3">27</text>
<text x="76.8" y="70.9">29</text>
<text x="142.8" y="68.3">12</text>
<text x="142.8" y="70.9">13</text>
<text x="154.3" y="68.3">12</text>
<text x="154.3" y="70.9">13</text>
<text x="34.9" y="73.4">11</text>
<text x="34.9" y="75.9">12</text>
<text x="76.8" y="75.9">35</text>
<text x="142.8" y="73.4">14</text>
<text x="142.8" y="75.9">15</text>
<text x="154.3" y="73.4">14</text>
<text x="154.3" y="75.9">15</text>
<text x="34.9" y="78.5">14</text>
<text x="34.9" y="81">15</text>
<text x="34.9" y="83.6">16</text>
<text x="76.8" y="81">31</text>
<text x="76.8" y="83.6">32</text>
<text x="142.8" y="78.5">16</text>
<text x="142.8" y="81">17</text>
<text x="142.8" y="83.6">18</text>
<text x="154.3" y="78.5">16</text>
<text x="154.3" y="81">17</text>
<text x="154.3" y="83.6">18</text>
<text x="34.9" y="86.1">17</text>
<text x="34.9" y="88.6">19</text>
<text x="76.8" y="86.1">34</text>
<text x="142.8" y="86.1">19</text>
<text x="142.8" y="88.6">20</text>
<text x="154.3" y="86.1">19</text>
<text x="154.3" y="88.6">20</text>
<text x="34.9" y="91.2">20</text>
<text x="76.8" y="91.2">33</text>
<text x="56.9" y="102.9" transform="rotate(-90 56.9 102.9)">3</text>
<text x="111.5" y="165.8" transform="rotate(-90 111.5 165.8)">1</text>
<text x="32.8" y="169" transform="rotate(-90 32.8 169)">1</text>
<text x="35.3" y="169" transform="rotate(-90 35.3 169)">2</text>
<text x="37.8" y="169" transform="rotate(-90 37.8 169)">3</text>
<text x="40.4" y="169" transform="rotate(-90 40.4 169)">4</text>
<text x="42.9" y="169" transform="rotate(-90 42.9 169)">5</text>
<text x="104.7" y="171.2">4</text>
<text x="117.4" y="171.2">2</text>
<text x="111.5" y="178.5" transform="rotate(-90 111.5 178.5)">3</text>
</g>
<g font-size="1.8" fill="#0000c2">
<text x="70.3" y="185.3">Reset</text>
<text x="76.7" y="185.3">switch</text>
<text x="30.2" y="191.1">Pinnacle</text>
<text x="39.6" y="191.1">connect</text>
<text x="109.4" y="188.1">LED</text>
</g>
<text font-size="1.1" fill="#840000" x="112.8" y="176.3">RGB</text>
</svg>
